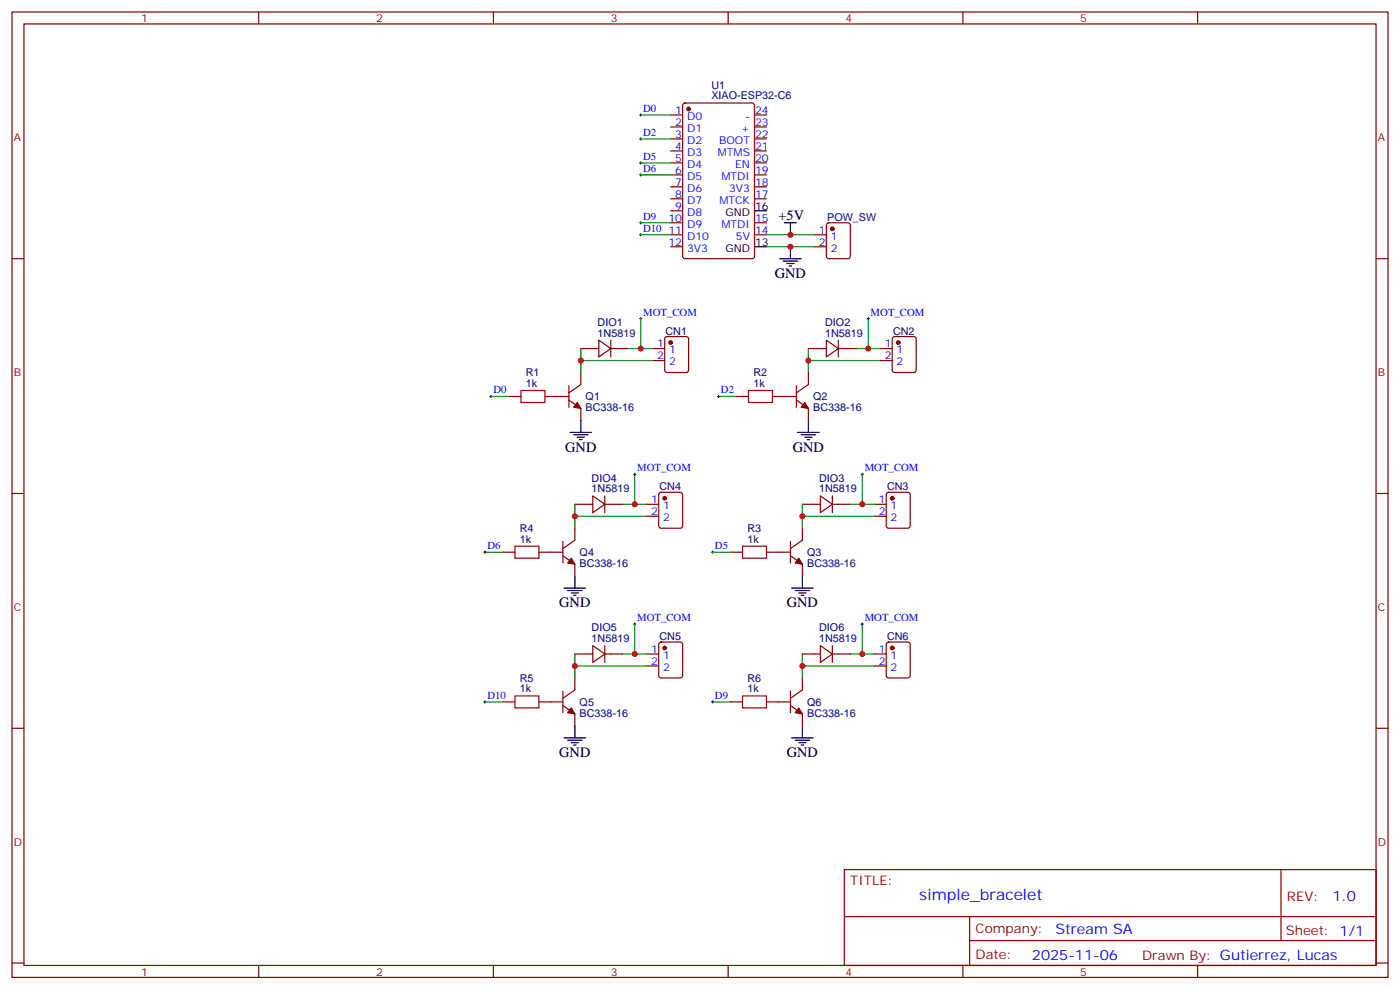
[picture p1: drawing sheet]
<svg xmlns="http://www.w3.org/2000/svg" width="412mm" height="292mm" viewBox="0 0 412 292" stroke-linecap="round" stroke-linejoin="round" font-family="sans-serif">
<g fill="none" stroke="#870000" stroke-width=".35">
<path d="M3.5 3.5h405.4v284.4h-405.4zM7.1 7.1h398.2v277.2h-398.2zM76.2 3.5v3.6M145.3 3.5v3.6M214.5 3.5v3.6M283.6 3.5v3.6M352.8 3.5v3.6M197.6 33.9h3.5M197.6 37.4h3.5M201.3 30.5l.5-.2h19.7l.7 .5v44.7l-.4 .6-20 .1-.7-.5v-44.7zM222.2 33.9h3.6M222.2 37.4h3.6"/>
<path d="M197.6 40.9h3.5M197.6 44.5h3.5M197.6 48h3.5M197.6 51.5h3.5M197.6 55h3.5M197.6 58.6h3.5M222.2 40.9h3.6M222.2 44.5h3.6M222.2 48h3.6M222.2 51.5h3.6M222.2 55h3.6M222.2 58.6h3.6"/>
<path d="M3.5 76.2h3.6M197.6 62.1h3.5M197.6 65.6h3.5M197.6 69.1h3.5M197.6 72.7h3.5M222.2 65.6h3.6M222.2 69.1h3.6M239.9 69.1h3.5M239.9 72.7h3.5M243.7 65.8l.4-.2h5.7l.6 .4 .1 9.5-.5 .6-5.9 .1-.6-.5-.1-9.4zM405.3 76.2h3.6M196 99.3l.5-.2h5.6l.7 .5v9.4l-.4 .7h-5.9l-.7-.4v-9.5z"/>
<path d="M263.1 99.3l.4-.2h5.7l.6 .5 .1 9.4-.5 .7h-5.9l-.6-.4-.1-9.5zM149.9 116.8h3.6M160.5 116.8h7.1M167.6 117.8l3.5 2.5v3.5M167.6 113.6v6.3M171.1 102.7h5.3M171.1 109.7v3.5l-3.5 2.5M176.4 100.2l3.5 2.5-3.5 2.4zM179.9 100.2v4.9M179.9 102.7h5.3M192.3 102.7h3.5M192.3 106.2h3.5"/>
<path d="M217 116.8h3.5M227.5 116.8h7.1M234.6 117.8l3.5 2.5v3.5M234.6 113.6v6.3M238.1 102.7h5.3M238.1 109.7v3.5l-3.5 2.5M243.4 100.2l3.5 2.5-3.5 2.4zM246.9 102.7h5.3M246.9 100.2v4.9M259.3 102.7h3.5M259.3 106.2h3.5M3.5 145.3h3.6"/>
<path d="M165.8 159.5v6.3M169.3 148.5h5.3M169.3 155.6v3.5l-3.5 2.5M174.6 146.1l3.6 2.4-3.6 2.5zM178.2 148.5h5.2M178.2 146.1v4.9M190.5 148.5h3.5M190.5 152h3.5M194.3 145.2l.4-.2h5.7l.6 .4 .1 9.5-.5 .6-5.9 .1-.6-.5-.1-9.4zM232.8 159.5v6.3M236.4 148.5h5.3M236.4 155.6v3.5l-3.6 2.5"/>
<path d="M241.7 146.1l3.5 2.4-3.5 2.5zM245.2 146.1v4.9M245.2 148.5h5.3M257.5 148.5h3.6M257.5 152h3.6M261.3 145.2l.5-.2h5.6l.7 .4v9.5l-.5 .6-5.8 .1-.7-.5v-9.4zM405.3 145.3h3.6M148.2 162.6h3.5M158.7 162.6h7.1M165.8 163.7l3.5 2.5v3.5M215.2 162.6h3.5M225.8 162.6h7"/>
<path d="M232.8 163.7l3.6 2.5v3.5M169.3 199.7v3.5l-3.5 2.5M169.3 192.6h5.3M174.6 190.1l3.6 2.5-3.6 2.5zM178.2 190.1v5M178.2 192.6h5.2M190.5 192.6h3.5M190.5 196.1h3.5M194.3 189.3l.4-.2h5.7l.6 .4 .1 9.5-.5 .6-5.9 .1-.6-.5-.1-9.4zM236.4 199.7v3.5l-3.6 2.5M236.4 192.6h5.3M241.7 190.1l3.5 2.5-3.5 2.5z"/>
<path d="M245.2 190.1v5M245.2 192.6h5.3M257.5 192.6h3.6M257.5 196.1h3.6M261.3 189.3l.5-.2h5.6l.7 .4v9.5l-.5 .6-5.8 .1-.7-.5v-9.4zM3.5 214.5h3.6M148.2 206.7h3.5M158.7 206.7h7.1M165.8 207.8l3.5 2.5v3.5M165.8 203.6v6.3M215.2 206.7h3.5M225.8 206.7h7"/>
<path d="M232.8 207.8l3.6 2.5v3.5M232.8 203.6v6.3M405.3 214.5h3.6M248.7 256.1h156.6v28.2h-156.6zM377.3 256.1v20.9M248.7 270h156.5M285.6 277h119.6M285.6 270v14.1M3.5 283.6h3.6M76.2 284.3v3.6M145.3 284.3v3.6M214.5 284.3v3.6"/>
<path d="M283.6 284.3v3.6M352.8 284.3v3.6M405.3 283.6h3.6"/>
</g>
<g fill="#870000" stroke="#870000" stroke-width=".35">
<path d="M170 118.5l1.1 1.8-2.1-.4z"/>
<path d="M237.1 118.5l1 1.8-2.1-.4z"/>
<path d="M235.3 164.4l1.1 1.8-2.2-.4z"/>
<path d="M168.3 164.4l1 1.8-2.1-.4z"/>
<path d="M168.3 208.5l1 1.8-2.1-.4z"/>
<path d="M235.3 208.5l1.1 1.8-2.2-.4z"/>
<circle cx="202.8" cy="32.1" r=".53"/>
<circle cx="197.6" cy="100.9" r=".53"/>
<circle cx="264.6" cy="100.9" r=".53"/>
<circle cx="262.8" cy="146.8" r=".53"/>
<circle cx="195.8" cy="146.8" r=".53"/>
<circle cx="195.8" cy="190.9" r=".53"/>
<circle cx="262.8" cy="190.9" r=".53"/>
<circle cx="245.2" cy="67.4" r=".53"/>
</g>
<g fill="none" stroke="#000" stroke-width=".35">
<path d="M222.2 72.7h3.6M222.2 62.1h3.6M229.7 76.2h6.3M230.7 76.9h4.2M231.1 65.6h3.5M231.8 77.6h2.1M232.5 78.3h.7M232.8 65.6v3.5M232.8 72.7v3.5M167.9 127.4h6.4M169 128.1h4.2M170 128.8h2.2"/>
<path d="M170.7 129.5h.7M171.1 123.8v3.6M234.9 127.4h6.4M236 128.1h4.2M237.1 128.8h2.1M237.8 129.5h.7M238.1 123.8v3.6M166.2 173.2h6.3M167.2 173.9h4.2M168.3 174.6h2.1M169 175.3h.7M169.3 169.7v3.5"/>
<path d="M233.2 173.2h6.3M234.2 173.9h4.3M235.3 174.6h2.1M236 175.3h.7M236.4 169.7v3.5M166.2 217.3h6.3M167.2 218h4.2M168.3 218.7h2.1M169 219.4h.7M169.3 213.8v3.5M233.2 217.3h6.3M234.2 218h4.3"/>
<path d="M235.3 218.7h2.1M236 219.4h.7M236.4 213.8v3.5"/>
</g>
<path d="M153.5 115h7v3.5h-7zM220.5 115h7v3.5h-7zM151.7 160.9h7v3.5h-7zM218.7 160.9h7.1v3.5h-7.1zM151.7 205h7v3.5h-7zM218.7 205h7.1v3.5h-7.1z" fill="none" stroke="#a10000" stroke-width=".35"/>
<g fill="none" stroke="#000" stroke-width=".29">
<path d="M188.4 33.9h.7M188.7 33.5v.7M188.4 40.9h.7M188.4 48h.7M188.4 51.5h.7M188.7 40.6v.7M188.7 47.6v.7M188.7 51.2v.7M188.4 65.6h.7M188.4 69.1h.7M188.7 65.3v.7M188.7 68.8v.7"/>
<path d="M188.4 93.8h.7M188.7 93.5v.7M255.4 93.8h.7M255.8 93.5v.7M144.3 116.8h.7M144.6 116.4v.7M211.3 116.8h.7M211.7 116.4v.7M186.6 139.7h.7M187 139.3v.8M253.6 139.7h.8M254 139.3v.8"/>
<path d="M142.5 162.6h.7M142.9 162.3v.7M209.5 162.6h.8M209.9 162.3v.7M186.6 183.8h.7M187 183.4v.8M253.6 183.8h.8M254 183.4v.8M142.5 206.7h.7M142.9 206.4v.7M209.5 206.7h.8M209.9 206.4v.7"/>
</g>
<g fill="none" stroke="#008700" stroke-width=".35">
<path d="M188.7 33.9h8.9M188.7 40.9h8.9M188.7 48h8.9M188.7 51.5h8.9M188.7 65.6h8.9M188.7 69.1h8.9M225.8 69.1h14.1M225.8 72.7h14.1M188.7 93.8v8.9M255.8 93.8v8.9M144.6 116.8h5.3M171.1 102.7v7"/>
<path d="M171.1 106.2h21.2M185.2 102.7h7.1M211.7 116.8h5.3M238.1 106.2h21.2M238.1 102.7v7M252.2 102.7h7.1M187 139.7v8.8M254 139.7v8.8M169.3 152h21.2M169.3 148.5v7.1M183.4 148.5h7.1M236.4 148.5v7.1"/>
<path d="M236.4 152h21.1M250.5 148.5h7M142.9 162.6h5.3M209.9 162.6h5.3M169.3 192.6v7.1M169.3 196.1h21.2M183.4 192.6h7.1M187 183.8v8.8M236.4 192.6v7.1M236.4 196.1h21.1M250.5 192.6h7M254 183.8v8.8"/>
<path d="M142.9 206.7h5.3M209.9 206.7h5.3"/>
</g>
<g fill="#c00">
<circle cx="171.1" cy="106.2" r=".88"/>
<circle cx="188.7" cy="102.7" r=".88"/>
<circle cx="255.8" cy="102.7" r=".88"/>
<circle cx="238.1" cy="106.2" r=".88"/>
<circle cx="236.4" cy="152" r=".88"/>
<circle cx="254" cy="148.5" r=".88"/>
<circle cx="187" cy="148.5" r=".88"/>
<circle cx="169.3" cy="152" r=".88"/>
<circle cx="169.3" cy="196.1" r=".88"/>
<circle cx="187" cy="192.6" r=".88"/>
<circle cx="254" cy="192.6" r=".88"/>
<circle cx="236.4" cy="196.1" r=".88"/>
<circle cx="232.8" cy="69.1" r=".88"/>
<circle cx="232.8" cy="72.7" r=".88"/>
</g>
<text font-size="4.6" fill="#00f" x="270.8" y="265.1">simple_bracelet</text>
<g font-size="4.2">
<text x="229.3" y="64.9">+5V</text>
<text x="228.2" y="81.8">GND</text>
<text x="166.5" y="133">GND</text>
<text x="233.5" y="133">GND</text>
<text x="164.7" y="178.9">GND</text>
<text x="231.8" y="178.9">GND</text>
<text x="164.7" y="223">GND</text>
<text x="231.8" y="223">GND</text>
</g>
<g font-size="4.2" fill="#00f">
<text x="392.5" y="265.4">1.0</text>
<text x="310.9" y="274.9">Stream SA</text>
<text x="304" y="282.7">2025-11-06</text>
</g>
<g font-size="3.9" fill="#800">
<text x="250.5" y="260.7">TITLE:</text>
<text x="379.1" y="265.4">REV:</text>
<text x="287.4" y="274.9">Company:</text>
<text x="378.7" y="275.5">Sheet: 1/1</text>
<text x="287.4" y="282.6">Date:</text>
<text x="336.4" y="282.7">Drawn By: Gutierrez, Lucas</text>
</g>
<g font-size="3.2" fill="#800">
<text x="41.6" y="6.5">1</text>
<text x="110.8" y="6.5">2</text>
<text x="179.9" y="6.5">3</text>
<text x="249.1" y="6.5">4</text>
<text x="318.2" y="6.5">5</text>
<text x="4.1" y="41.6">A</text>
<text x="405.9" y="41.6">A</text>
<text x="4.1" y="110.8">B</text>
<text x="405.9" y="110.8">B</text>
<text x="4.1" y="179.9">C</text>
<text x="405.9" y="179.9">C</text>
<text x="4.1" y="249.1">D</text>
<text x="405.9" y="249.1">D</text>
<text x="41.6" y="287.3">1</text>
<text x="110.8" y="287.3">2</text>
<text x="179.9" y="287.3">3</text>
<text x="249.1" y="287.3">4</text>
<text x="318.2" y="287.3">5</text>
</g>
<g font-size="3.2" fill="#000080">
<text x="209.5" y="29.3">XIAO-ESP32-C6</text>
<text x="209.5" y="26.1">U1</text>
<text x="243.7" y="65">POW_SW</text>
<text x="176.1" y="96">DIO1</text>
<text x="243.1" y="96">DIO2</text>
<text x="176.1" y="99.1">1N5819</text>
<text x="196" y="98.5">CN1</text>
<text x="243.1" y="99.1">1N5819</text>
<text x="263.1" y="98.5">CN2</text>
<text x="154.9" y="113.9">1k</text>
<text x="154.9" y="110.8">R1</text>
<text x="221.9" y="113.9">1k</text>
<text x="221.9" y="110.8">R2</text>
<text x="172.5" y="117.9">Q1</text>
<text x="239.5" y="117.9">Q2</text>
<text x="172.5" y="121.1">BC338-16</text>
<text x="239.5" y="121.1">BC338-16</text>
<text x="174.3" y="141.8">DIO4</text>
<text x="241.3" y="141.8">DIO3</text>
<text x="174.3" y="145">1N5819</text>
<text x="194.3" y="144.4">CN4</text>
<text x="241.3" y="145">1N5819</text>
<text x="261.3" y="144.4">CN3</text>
<text x="153.1" y="159.8">1k</text>
<text x="153.1" y="156.6">R4</text>
<text x="220.1" y="159.8">1k</text>
<text x="220.1" y="156.6">R3</text>
<text x="170.7" y="166.9">BC338-16</text>
<text x="170.7" y="163.8">Q4</text>
<text x="237.8" y="166.9">BC338-16</text>
<text x="237.8" y="163.8">Q3</text>
<text x="174.3" y="185.9">DIO5</text>
<text x="241.3" y="185.9">DIO6</text>
<text x="174.3" y="189.1">1N5819</text>
<text x="194.3" y="188.5">CN5</text>
<text x="241.3" y="189.1">1N5819</text>
<text x="261.3" y="188.5">CN6</text>
<text x="153.1" y="203.9">1k</text>
<text x="153.1" y="200.7">R5</text>
<text x="220.1" y="203.9">1k</text>
<text x="220.1" y="200.7">R6</text>
<text x="170.7" y="207.9">Q5</text>
<text x="237.8" y="207.9">Q6</text>
<text x="170.7" y="211">BC338-16</text>
<text x="237.8" y="211">BC338-16</text>
</g>
<g font-size="3.2" fill="#00f">
<text x="189.4" y="33">D0</text>
<text x="198.9" y="33.5">1</text>
<text x="202.4" y="35.3">D0</text>
<text x="219.5" y="35.3">-</text>
<text x="222.4" y="33.5">24</text>
<text x="189.4" y="40">D2</text>
<text x="198.9" y="37">2</text>
<text x="198.9" y="40.6">3</text>
<text x="202.4" y="38.8">D1</text>
<text x="218.3" y="38.8">+</text>
<text x="222.4" y="40.6">22</text>
<text x="222.4" y="37">23</text>
<text x="189.4" y="47.1">D5</text>
<text x="198.9" y="44.1">4</text>
<text x="198.9" y="47.6">5</text>
<text x="202.4" y="42.3">D2</text>
<text x="202.4" y="45.9">D3</text>
<text x="211.5" y="45.9">MTMS</text>
<text x="211.8" y="42.3">BOOT</text>
<text x="222.4" y="47.6">20</text>
<text x="222.4" y="44.1">21</text>
<text x="189.4" y="50.6">D6</text>
<text x="198.9" y="51.2">6</text>
<text x="202.4" y="49.4">D4</text>
<text x="202.4" y="52.9">D5</text>
<text x="212.5" y="52.9">MTDI</text>
<text x="216.6" y="49.4">EN</text>
<text x="222.4" y="51.2">19</text>
<text x="198.9" y="54.7">7</text>
<text x="198.9" y="58.2">8</text>
<text x="202.4" y="56.4">D6</text>
<text x="202.4" y="60">D7</text>
<text x="211.9" y="60">MTCK</text>
<text x="214.7" y="56.4">3V3</text>
<text x="222.4" y="58.2">17</text>
<text x="222.4" y="54.7">18</text>
<text x="189.4" y="64.7">D9</text>
<text x="196.9" y="65.3">10</text>
<text x="198.9" y="61.7">9</text>
<text x="202.4" y="63.5">D8</text>
<text x="222.4" y="65.3">15</text>
<text x="189.4" y="68.3">D10</text>
<text x="196.9" y="68.8">11</text>
<text x="202.4" y="67">D9</text>
<text x="202.4" y="70.6">D10</text>
<text x="212.5" y="67">MTDI</text>
<text x="216.8" y="70.6">5V</text>
<text x="222.4" y="68.8">14</text>
<text x="241.2" y="68.8">1</text>
<text x="244.7" y="70.6">1</text>
<text x="196.9" y="72.3">12</text>
<text x="202.4" y="74.1">3V3</text>
<text x="241.2" y="72.3">2</text>
<text x="244.7" y="74.1">2</text>
<text x="189.4" y="93">MOT_COM</text>
<text x="256.5" y="93">MOT_COM</text>
<text x="193.6" y="102.3">1</text>
<text x="193.6" y="105.8">2</text>
<text x="197.1" y="104.1">1</text>
<text x="197.1" y="107.6">2</text>
<text x="260.6" y="102.3">1</text>
<text x="260.6" y="105.8">2</text>
<text x="264.1" y="104.1">1</text>
<text x="264.1" y="107.6">2</text>
<text x="145.3" y="115.9">D0</text>
<text x="212.4" y="115.9">D2</text>
<text x="187.7" y="138.8">MOT_COM</text>
<text x="254.7" y="138.8">MOT_COM</text>
<text x="191.8" y="148.2">1</text>
<text x="195.3" y="149.9">1</text>
<text x="258.9" y="148.2">1</text>
<text x="262.4" y="149.9">1</text>
<text x="191.8" y="151.7">2</text>
<text x="195.3" y="153.5">2</text>
<text x="258.9" y="151.7">2</text>
<text x="262.4" y="153.5">2</text>
<text x="143.6" y="161.7">D6</text>
<text x="210.6" y="161.7">D5</text>
<text x="187.7" y="182.9">MOT_COM</text>
<text x="254.7" y="182.9">MOT_COM</text>
<text x="191.8" y="192.3">1</text>
<text x="191.8" y="195.8">2</text>
<text x="195.3" y="194">1</text>
<text x="195.3" y="197.6">2</text>
<text x="258.9" y="192.3">1</text>
<text x="258.9" y="195.8">2</text>
<text x="262.4" y="194">1</text>
<text x="262.4" y="197.6">2</text>
<text x="143.6" y="205.8">D10</text>
<text x="210.6" y="205.8">D9</text>
</g>
<g font-size="3.2">
<text x="213.7" y="63.5">GND</text>
<text x="222.4" y="61.7">16</text>
<text x="213.7" y="74.1">GND</text>
<text x="222.4" y="72.3">13</text>
</g>
</svg>
